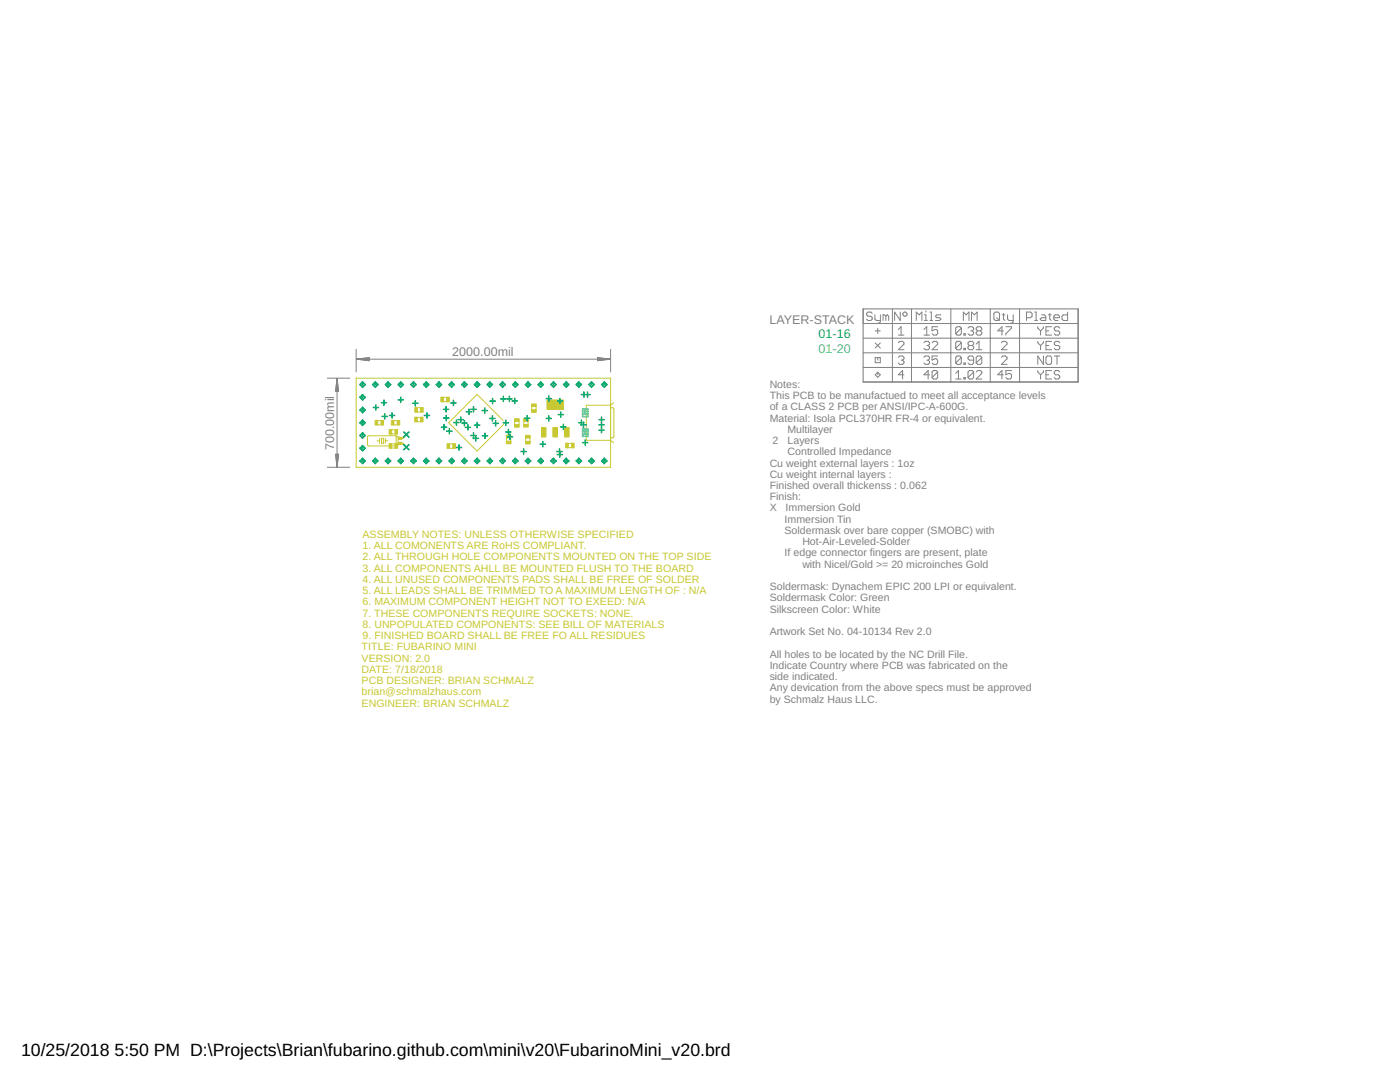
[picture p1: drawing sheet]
<svg xmlns="http://www.w3.org/2000/svg" width="279mm" height="216mm" viewBox="0 0 279 216" stroke-linecap="round" stroke-linejoin="round" font-family="sans-serif">
<g fill="none" stroke="#c8c832" stroke-width=".2">
<path d="M88.5 79.3h.7M73.4 87h5.7v2h-5.6l-.2-.3zM75.2 88h.6M75.4 84.8h.7M75.4 83.9h.7M75.8 87.5v1M76.1 87.5h.4v1h-.4zM76.9 87.5v1M76.9 88h.5M78.1 88.6h.7M78.1 85.7h.7M78.1 86.6h.7"/>
<path d="M78.1 89.4h.7M78.6 83.9h.7M78.6 84.8h.7M79.1 87.1h.3v1.8h-.3M83.2 83.3h.7M83.2 84.1h.7M83.3 81.4h.7M83.3 82.2h.7M88.5 80.1h.7M89.7 89.5h.7M89.7 88.6h.7M100.4 83.9l-5.2-5.2-5.6 5.6 5.6 5.7 5.3-5.3"/>
<path d="M101.1 87.4v.7M101.9 87.4v.7M102.7 84.1v.7M103.6 84.1v.7M104.5 84v.7M104.9 87.4v.7M105.4 84v.7M105.8 87.4v.7M106.1 81.1v.7M107 81.1v.7M113.4 89.3h.7M113.4 88.5h.7"/>
<path d="M117 80.9h4.9v7h-4.9zM121.9 81.4h.4l.2 .2v5.6l-.1 .1-.5 .1"/>
</g>
<g fill="#c8c832" stroke="#c8c832" stroke-width=".2">
<path d="M101 88h1v.5h-1z"/>
<path d="M101 86.9h1v.5h-1z"/>
<path d="M90.4 88.5h.5v1h-.5z"/>
<path d="M89.2 88.5h.5v1h-.5z"/>
<path d="M89.2 79.2h.5v1h-.5z"/>
<path d="M88 79.2h.5v1h-.5z"/>
<path d="M102.7 83.6h.9v.5h-.9z"/>
<path d="M102.7 84.7h.9v.5h-.9z"/>
<path d="M104.5 83.5h.9v.6h-.9z"/>
<path d="M104.5 84.7h.9v.5h-.9z"/>
<path d="M104.9 88.1h.9v.5h-.9z"/>
<path d="M104.9 86.9h.9v.5h-.9z"/>
<path d="M76 83.9h.5v.9h-.5z"/>
<path d="M74.9 83.9h.5v.9h-.5z"/>
<path d="M106.1 81.8h.9v.5h-.9z"/>
<path d="M106.1 80.6h.9v.5h-.9z"/>
<path d="M114.1 88.4h.5v1h-.5z"/>
<path d="M112.9 88.4h.5v1h-.5z"/>
<path d="M82.8 81.3h.5v1h-.5z"/>
<path d="M83.9 81.3h.6v1h-.6z"/>
<path d="M82.8 83.2h.5v1h-.5z"/>
<path d="M83.9 83.2h.5v1h-.5z"/>
<path d="M79.5 87.2h.6v.5h-.6z"/>
<path d="M79.5 88.3h.6v.4h-.6z"/>
<path d="M77.7 85.7h.5v.9h-.5z"/>
<path d="M78.8 85.7h.5v.9h-.5z"/>
<path d="M77.7 88.5h.5v1h-.5z"/>
<path d="M78.8 88.5h.5v1h-.5z"/>
<path d="M107.7 76.5h.5v.5h-.5z"/>
<path d="M110.2 76.5h.5v.5h-.5z"/>
<path d="M112.7 76.5h.5v.5h-.5z"/>
<path d="M115.3 76.5h.5v.5h-.5z"/>
<path d="M117.8 76.5h.5v.5h-.5z"/>
<path d="M120.3 76.5h.5v.5h-.5z"/>
<path d="M89.9 76.5h.5v.5h-.5z"/>
<path d="M92.4 76.5h.5v.5h-.5z"/>
<path d="M95 76.5h.5v.5h-.5z"/>
<path d="M97.5 76.5h.5v.5h-.5z"/>
<path d="M100 76.5h.5v.5h-.5z"/>
<path d="M102.6 76.5h.5v.5h-.5z"/>
<path d="M105.1 76.5h.5v.5h-.5z"/>
<path d="M87.3 76.5h.5v.5h-.5z"/>
<path d="M84.8 76.5h.5v.5h-.5z"/>
<path d="M82.3 76.5h.5v.5h-.5z"/>
<path d="M79.7 76.5h.5v.5h-.5z"/>
<path d="M77.2 76.5h.5v.5h-.5z"/>
<path d="M74.6 76.5h.5v.5h-.5z"/>
<path d="M72.1 76.5h.5v.5h-.5z"/>
<path d="M84.8 91.7h.5v.5h-.5z"/>
<path d="M82.3 91.7h.5v.5h-.5z"/>
<path d="M79.7 91.7h.5v.5h-.5z"/>
<path d="M77.2 91.7h.5v.5h-.5z"/>
<path d="M74.6 91.7h.5v.5h-.5z"/>
<path d="M72.1 91.7h.5v.5h-.5z"/>
<path d="M102.6 91.7h.5v.5h-.5z"/>
<path d="M100 91.7h.5v.5h-.5z"/>
<path d="M97.5 91.7h.5v.5h-.5z"/>
<path d="M95 91.7h.5v.5h-.5z"/>
<path d="M92.4 91.7h.5v.5h-.5z"/>
<path d="M89.9 91.7h.5v.5h-.5z"/>
<path d="M87.3 91.7h.5v.5h-.5z"/>
<path d="M105.1 91.7h.5v.5h-.5z"/>
<path d="M107.7 91.7h.5v.5h-.5z"/>
<path d="M110.2 91.7h.5v.5h-.5z"/>
<path d="M112.7 91.7h.5v.5h-.5z"/>
<path d="M115.3 91.7h.5v.5h-.5z"/>
<path d="M117.8 91.7h.5v.5h-.5z"/>
<path d="M120.3 91.7h.5v.5h-.5z"/>
<path d="M72.1 89.2h.5v.5h-.5z"/>
<path d="M72.1 86.6h.5v.5h-.5z"/>
<path d="M72.1 84.1h.5v.5h-.5z"/>
<path d="M72.1 81.6h.5v.5h-.5z"/>
<path d="M72.1 79h.5v.5h-.5z"/>
<path d="M78.1 83.9h.5v.9h-.5z"/>
<path d="M79.3 83.9h.5v.9h-.5z"/>
<path d="M109.2 79.8h3.2v1.9h-3.2z"/>
<path d="M110.4 85.3h.8v1.9h-.8z"/>
<path d="M108.1 85.3h.8v1.9h-.8z"/>
<path d="M112.7 85.3h.8v1.9h-.8z"/>
</g>
<path d="M79.8 88.5h.5M79.9 87.5h.4M80.5 88.6l.6 .6M81.1 86.7l-.6 .6" fill="none" stroke="#c8c832" stroke-width=".42"/>
<path d="M121.9 87.9l.5 .4M122.4 80.4l-.5 .5" fill="none" stroke="#c8c832" stroke-width=".21"/>
<path d="M71.1 75.5h50.8v17.7h-50.8z" fill="none" stroke="#afd134" stroke-width=".2"/>
<g fill="none" stroke="#808080" stroke-width=".2">
<path d="M65.3 75.5h4.5M67.3 75.5v17.7M67.3 75.5l.3 2.6h-.6zM67.3 75.5l-.2 2.6M67.3 75.5l.1 2.6M67.3 75.5l-.3 2.6M67.3 75.5l.2 2.6M71.1 69.7v4.5M71.1 71.7h50.7M71.1 71.7l2.6-.3v.6zM71.1 71.7l2.6 .1M71.1 71.7l2.6 .2"/>
<path d="M73.7 71.5l-2.6 .2M73.7 71.4l-2.6 .3M119.3 71.4l2.5 .3-2.5 .3zM119.3 71.5l2.5 .2M119.3 71.4l2.5 .3M121.8 71.7l-2.5 .1M121.8 71.7l-2.5 .2M121.9 69.7v4.5M172.3 61.6v3h42.9M172.3 67.5h42.9M172.3 70.4h42.9M172.3 73.3h42.9"/>
<path d="M174.1 62.5l-.3-.2h-.6l-.2 .2v.3l.2 .3h.6l.3 .3v.3l-.3 .2h-.6l-.2-.2M174.6 62.8v.9l.3 .2h.8M174.7 66h1M174.7 68.4l1 1M174.7 71.4h1v1h-1zM175.2 65.5v1M175.2 71.4v.5M175.2 74.3v.5M175.2 74.3l.5 .5-.5 .5-.5-.5zM175.7 68.4l-1 1M175.7 62.8v1.4l-.3 .3h-.2M176.8 63.1l-.3-.3h-.3v1.1"/>
<path d="M176.8 63.1v.8M176.8 63.1l.3-.3 .3 .3v.8M178.1 61.6v14.6M179.3 65.7l.5-.5v1.7M179.3 66.9h1.1M179.3 68.4l.3-.3h.5l.3 .3v.3l-1.1 1.1h1.1M179.3 71.3l.3-.3h.5l.3 .3v.3l-.3 .3M179.7 62.3v1.6l-1.2-1.6v1.6M179.8 71.9h.3M180.1 71.9l.3 .2v.3l-.3 .3h-.5l-.3-.3M180.4 74.8h-1.1l.8-.9v1.7M180.5 62.3h.2l.3 .2v.3l-.3 .3h-.2l-.3-.3v-.3z"/>
<path d="M181.9 61.6v14.6M182.9 63.9v-1.6l.5 .5 .6-.5v1.6M184.4 66.9h1.1M184.4 65.7l.6-.5v1.7M184.4 68.4l.3-.3h.5l.3 .3v.3l-.3 .2M184.4 71.3l.3-.3h.5l.3 .3v.3l-.3 .3M184.5 63.9h.6M184.5 62.8h.3v1.1M184.8 62v.3M185 68.9h.2M185 71.9h.2M185.2 68.9l.3 .3v.3l-.3 .3h-.5l-.3-.3"/>
<path d="M185.2 71.9l.3 .2v.3l-.3 .3h-.5l-.3-.3M185.5 74.8h-1.1l.8-.9v1.7M185.6 62.3h.3v1.6M185.6 63.9h.5M186 68.4l.3-.3h.6l.2 .3v.3l-1.1 1.1h1.1M187.1 65.2h-1.1v.8l.6-.3h.3l.2 .3v.6l-.2 .3h-.6l-.3-.3M187.1 71h-1.1v.9l.6-.3h.3l.2 .3v.5l-.2 .3h-.6l-.3-.3M187.1 74.2l-.2-.3h-.6l-.3 .3v1.1M187.1 74.2v1.1l-.2 .3h-.6l-.3-.3M187.1 74.2l-1.1 1.1M187.8 62.8h-.8l-.3 .3 .3 .3h.5l.3 .3-.3 .2h-.8M189.8 61.6v14.6"/>
<path d="M190.7 74.5l.6-.6v1.7M190.7 75.6h1.2M191.9 65.5l-1.2 1.1M191.9 65.5v1.1l-.3 .3h-.6l-.3-.3M191.9 71.3l-1.2 1.1M191.9 65.5l-.3-.3h-.6l-.3 .3v1.1M191.9 68.4l-.3-.3h-.6l-.3 .3v1.1M191.9 71.3l-.3-.3h-.6l-.3 .3v1.1M191.9 68.4v1.1l-.3 .3h-.6l-.3-.3M191.9 71.3v1.1l-.3 .3h-.6l-.3-.3M191.9 68.4l-1.2 1.1M192.3 63.9v-1.6l.5 .5 .6-.5v1.6"/>
<path d="M192.4 66.6h.3v.3h-.3zM192.4 69.5h.3v.3h-.3zM192.4 72.4h.3v.3h-.3zM192.4 75.3h.3v.3h-.3zM193.2 65.5l.3-.3h.5l.3 .3v.2l-.3 .3M193.5 68.9l-.3-.2v-.3l.3-.3h.5l.3 .3v.3l-.3 .2M193.5 68.9l-.3 .3v.3l.3 .3h.5l.3-.3v-.3l-.3-.3M193.5 68.9h.5M193.7 66h.3M193.9 63.9v-1.6l.6 .5 .5-.5v1.6M194 66l.3 .3v.3l-.3 .3h-.5l-.3-.3M194.3 71.9h-.8l-.3-.3v-.3l.3-.3h.5l.3 .3v1.1l-.3 .3h-.5l-.3-.3"/>
<path d="M194.3 74.2v1.1l-.3 .3h-.5l-.3-.3M194.3 74.2l-.3-.3h-.5l-.3 .3v1.1M194.3 74.2l-1.1 1.1M194.8 74.2l.3-.3h.6l.2 .3v.3l-1.1 1.1h1.1M194.8 69.8h1.1M194.8 68.7l.6-.6v1.7M195.1 66h.6M195.1 66l-.3 .3v.3l.3 .3h.6l.2-.3v-.3l-.2-.3M195.1 66l-.3-.3v-.2l.3-.3h.6l.2 .3v.2l-.2 .3M195.9 71.3v1.1l-.2 .3h-.6l-.3-.3M195.9 71.3l-.2-.3h-.6l-.3 .3v1.1M195.9 71.3l-1.1 1.1"/>
<path d="M197.6 61.6v14.6M198.6 62.3h.6l.3 .2v1.2l-.3 .2h-.6l-.2-.2v-1.2zM198.9 63.4l.6 .5M199.9 68.4l.2-.3h.6l.3 .3v.3l-1.1 1.1h1.1M199.9 71.3l.2-.3h.6l.3 .3v.3l-1.1 1.1h1.1M200 62.8h.6M200.2 66h-1.1l.9-.8v1.7M200.2 74.8h-1.1l.9-.9v1.7M200.3 62.5v1.2l.3 .2M200.7 65.2h1.2v.3l-1.2 1.1v.3M201.1 62.8v.9l.3 .2h.8M201.9 73.9h-1.2v.9l.9-.3 .3 .3v.5l-.3 .3h-.6l-.3-.3"/>
<path d="M202.2 62.8v1.4l-.3 .3h-.3M203.5 61.6v14.6M204.9 63.4h.8l.3-.3v-.6l-.3-.2h-.8v1.6M206.5 62.3h.3v1.6M206.5 63.9h.6M207.1 65.2v.3l.6 .5M207.1 68.1v.3l.6 .5M207.1 73.9v.3l.6 .6M207.7 66v.9M207.7 68.9v.9M207.7 74.8v.8M207.9 62.8h.5l.3 .3v.8h-.8l-.3-.2 .3-.3h.8"/>
<path d="M208.2 71v1.7l-1.1-1.7v1.7M208.2 65.2v.3l-.5 .5M208.2 68.1v.3l-.5 .5M208.2 73.9v.3l-.5 .6M208.7 66h.6M208.7 68.9h.6M208.7 74.8h.6M209 71h.6l.3 .3v1.1l-.3 .3h-.6l-.3-.3v-1.1zM209.2 62.8h.6M209.5 62.5v1.2l.3 .2M209.9 65.2h-1.2v1.7h1.2M209.9 68.1h-1.2v1.7h1.2"/>
<path d="M209.9 73.9h-1.2v1.7h1.2M210.3 63.4h1.1v-.3l-.3-.3h-.5l-.3 .3v.6l.3 .2h.5M210.4 71h1.1M210.9 71v1.7M211.5 65.5l-.3-.3h-.5l-.3 .3v.2l.3 .3h.5l.3 .3v.3l-.3 .3h-.5l-.3-.3M211.5 68.4l-.3-.3h-.5l-.3 .3v.3l.3 .2h.5l.3 .3v.3l-.3 .3h-.5l-.3-.3M211.5 74.2l-.3-.3h-.5l-.3 .3v.3l.3 .3h.5l.3 .3v.2l-.3 .3h-.5l-.3-.3M213.1 62.3v1.6h-.9l-.3-.2v-.6l.3-.3h.9M215.2 61.6v14.6h-42.9M65.3 93.2h4.5M67 90.6h.6l-.3 2.6zM67 90.6l.3 2.6"/>
<path d="M67.1 90.6l.2 2.6M67.4 90.6l-.1 2.6M67.5 90.6l-.2 2.6"/>
</g>
<path d="M172.3 61.6h42.9v14.6h-42.9z" fill="none" stroke="#808080" stroke-width=".21"/>
<g fill="#0dab76" stroke="#0dab76" stroke-width=".2">
<path d="M116.5 78.2h.1v1.1z"/>
<path d="M116.4 84.2h.1v1.1z"/>
<path d="M115.9 84.7l1.1 .1z"/>
<path d="M94.9 86.9h.1v1.1z"/>
<path d="M94.4 87.4l1.1 .1z"/>
<path d="M111.7 90.1l.1 1.2z"/>
<path d="M111.2 90.7h1.1z"/>
<path d="M79.9 79.2h.1v1.1z"/>
<path d="M79.4 79.8h1.1z"/>
<path d="M96.7 81.4h.1v1.1z"/>
<path d="M96.2 81.9l1.1 .1z"/>
<path d="M104.5 89.6h.1l-.1 1.1z"/>
<path d="M103.9 90.1h1.2z"/>
<path d="M95.2 84.3h.1l-.1 1.1z"/>
<path d="M94.7 84.8l1.1 .1z"/>
<path d="M90.4 79.9h.2l-.1 1.1z"/>
<path d="M89.9 80.4h1.2z"/>
<path d="M91.5 88.8h.2l-.1 1.1z"/>
<path d="M91 89.3h1.2z"/>
<path d="M105.2 82.9h.1l-.1 1.1z"/>
<path d="M104.6 83.4l1.2 .1z"/>
<path d="M100.9 83.8l.1 1.1z"/>
<path d="M100.4 84.3l1.1 .1z"/>
<path d="M116.7 87.8h.1v1.1z"/>
<path d="M116.2 88.3h1.1z"/>
<path d="M98.3 79.5h.1l-.1 1.1z"/>
<path d="M97.8 80l1.1 .1h-1.1z"/>
<path d="M76.7 82.5h.1v1.2z"/>
<path d="M76.2 83.1h1.1z"/>
<path d="M111.7 79.5h.1v1.1z"/>
<path d="M111.2 80l1.1 .1z"/>
<path d="M111.9 82.2h.1v1.1z"/>
<path d="M111.4 82.7l1.1 .1z"/>
<path d="M109.5 79h.1v1.1z"/>
<path d="M109 79.5l1.1 .1z"/>
<path d="M109.5 83h.1v1.1z"/>
<path d="M109 83.5h1.1z"/>
<path d="M96.7 86.4h.1v1.1z"/>
<path d="M96.2 86.9l1.1 .1z"/>
<path d="M117.2 78.2h.1v1.1z"/>
<path d="M116 78.7l1.8 .1z"/>
<path d="M116 83.8h.1v1.1z"/>
<path d="M115.5 84.3l1.1 .1z"/>
<path d="M119.5 84.7l1.1 .1z"/>
<path d="M101.7 86.6h.1v1.1z"/>
<path d="M101.2 87.1l1.1 .1z"/>
<path d="M112.4 84.6h.1v1.1z"/>
<path d="M111.9 85.1l1.1 .1h-1.1z"/>
<path d="M120 85.3h.1v1.1z"/>
<path d="M119.5 85.8l1.1 .1z"/>
<path d="M101.4 85.7h.1v1.1z"/>
<path d="M100.9 86.2h1.1z"/>
<path d="M89 81.1h.1l-.1 1.1z"/>
<path d="M88.5 81.6l1.1 .1z"/>
<path d="M82.8 79.9l.1 1.1z"/>
<path d="M82.3 80.4l1.1 .1z"/>
<path d="M85.2 82.4h.1l-.1 1.1z"/>
<path d="M84.7 82.8l1.1 .1-1.1 .1z"/>
<path d="M76.6 79.8h.1v1.1z"/>
<path d="M76.1 80.3l1.1 .1h-1.1z"/>
<path d="M89.6 85.5h.1v1.1z"/>
<path d="M89.1 86l1.1 .1z"/>
<path d="M101.6 79.1h.1v1.1z"/>
<path d="M101.1 79.6h1.1z"/>
<path d="M75 80.8h.1l-.1 1.1z"/>
<path d="M74.5 81.3h1.1l-1.1 .1z"/>
<path d="M78.2 82.4h.1v1.1z"/>
<path d="M77.7 82.9h1.1z"/>
<path d="M89 82.9h.1v1.1z"/>
<path d="M88.5 83.4h1.1z"/>
<path d="M91 83.8h.1v1.1z"/>
<path d="M90.5 84.3h1.2z"/>
<path d="M102.7 79.5h.1v1.1z"/>
<path d="M102.2 80h1.1z"/>
<path d="M94.4 81.1h.2l-.1 1.1z"/>
<path d="M93.9 81.6l1.2 .1z"/>
<path d="M93.5 81.6h.1v1.1z"/>
<path d="M93 82.1l1.1 .1h-1.1z"/>
<path d="M88.6 84.7h.1l-.1 1.1z"/>
<path d="M88.1 85.2l1.1 .1z"/>
<path d="M98.9 83.9h.1v1.1z"/>
<path d="M98.4 84.4l1.1 .1z"/>
<path d="M100.4 79.1h.1v1.1z"/>
<path d="M99.9 79.6h1.1z"/>
<path d="M98.2 83h.1v1.1z"/>
<path d="M97.7 83.5h1.1z"/>
<path d="M91.9 83.2h.1v1.1z"/>
<path d="M91.4 83.7l1.1 .1z"/>
<path d="M92.6 83.9h.1v1.1z"/>
<path d="M92.1 84.4l1.1 .1z"/>
<path d="M93.3 84.7h.1v1.1z"/>
<path d="M92.8 85.2l1.1 .1h-1.1z"/>
<path d="M108.3 88.1l.1 1.1z"/>
<path d="M107.8 88.6l1.1 .1z"/>
<path d="M120 83.2h.1v2.1z"/>
<path d="M119.5 83.7l1.1 .1z"/>
<path d="M94.5 86.3v1.2z"/>
<path d="M93.9 86.9h1.2z"/>
<path d="M111.6 89.6h.1v1.1z"/>
<path d="M111.1 90.1h1.1z"/>
<path d="M80.5 88.7l1.2 1.1z"/>
<path d="M80.5 89.7l1.2-1-1.1 1.1z"/>
<path d="M80.5 86.2l1.2 1z"/>
<path d="M80.5 87.2l1.2-1-1.1 1.1z"/>
<path d="M72.3 78.7l.1 .6z"/>
<path d="M72.3 78.7l.6 .6z"/>
<path d="M72.3 79.8l.6-.6-.5 .6z"/>
<path d="M71.8 79.2l.6 .6z"/>
<path d="M72.3 78.7l.1 .1-.6 .5z"/>
<path d="M72.3 81.3l.1 .6z"/>
<path d="M72.3 81.3l.6 .6z"/>
<path d="M72.3 82.3l.6-.5-.5 .6z"/>
<path d="M71.8 81.8l.6 .6z"/>
<path d="M72.3 81.3h.1l-.6 .6z"/>
<path d="M72.3 83.8l.1 .6z"/>
<path d="M72.3 83.8l.6 .6z"/>
<path d="M72.3 84.8l.6-.5-.5 .6z"/>
<path d="M71.8 84.3l.6 .6z"/>
<path d="M72.3 83.8l.1 .1-.6 .5z"/>
<path d="M72.3 86.3l.1 .7z"/>
<path d="M72.3 86.3l.6 .7z"/>
<path d="M72.3 87.4l.6-.5-.5 .6z"/>
<path d="M71.8 86.9l.6 .5z"/>
<path d="M72.3 86.3l.1 .1-.6 .6z"/>
<path d="M72.3 88.9l.1 .6z"/>
<path d="M72.3 88.9l.6 .6z"/>
<path d="M72.3 89.9l.6-.5-.5 .6z"/>
<path d="M71.8 89.4l.6 .6z"/>
<path d="M72.3 88.9l.1 .1-.6 .5z"/>
<path d="M120.5 76.2h.1v.6z"/>
<path d="M120.5 76.2l.7 .6z"/>
<path d="M120.5 77.2l.7-.5-.6 .6z"/>
<path d="M120 76.7l.6 .6z"/>
<path d="M120.6 76.2v.1l-.5 .5z"/>
<path d="M118 76.2h.1v.6z"/>
<path d="M118 76.2l.6 .6z"/>
<path d="M118 77.2l.6-.5-.5 .6z"/>
<path d="M117.5 76.7l.6 .6z"/>
<path d="M118 76.2l.1 .1-.6 .5z"/>
<path d="M115.5 76.2h.1l-.1 .6z"/>
<path d="M115.5 76.2l.6 .6z"/>
<path d="M115.5 77.2l.6-.5-.6 .6z"/>
<path d="M115 76.7l.6 .6z"/>
<path d="M115.5 76.2l.1 .1-.6 .5z"/>
<path d="M113 76.2v.6z"/>
<path d="M113 76.2l.5 .6z"/>
<path d="M112.9 77.2l.7-.5-.6 .6z"/>
<path d="M112.4 76.7l.7 .6z"/>
<path d="M113 76.2l.1 .1-.6 .5z"/>
<path d="M110.4 76.2l.1 .6z"/>
<path d="M110.4 76.2l.6 .6z"/>
<path d="M110.4 77.2l.6-.5-.5 .6z"/>
<path d="M109.9 76.7l.6 .6z"/>
<path d="M110.4 76.2l.1 .1-.6 .5z"/>
<path d="M107.9 76.2v.6z"/>
<path d="M107.9 76.2l.6 .6z"/>
<path d="M107.9 77.2l.6-.5-.6 .6z"/>
<path d="M107.4 76.7l.6 .6z"/>
<path d="M107.9 76.2l.1 .1-.6 .5z"/>
<path d="M105.3 76.2l.1 .6z"/>
<path d="M105.3 76.2l.6 .6z"/>
<path d="M105.3 77.2l.6-.5-.5 .6z"/>
<path d="M104.8 76.7l.6 .6z"/>
<path d="M105.3 76.2l.1 .1-.6 .5z"/>
<path d="M102.8 76.2l.1 .6z"/>
<path d="M102.8 76.2l.6 .6z"/>
<path d="M102.8 77.2l.6-.5-.5 .6z"/>
<path d="M102.3 76.7l.6 .6z"/>
<path d="M102.8 76.2l.1 .1-.6 .5z"/>
<path d="M100.3 76.2v.6z"/>
<path d="M100.3 76.2l.5 .6z"/>
<path d="M100.2 77.2l.7-.5-.6 .6z"/>
<path d="M99.7 76.7l.7 .6z"/>
<path d="M100.3 76.2l.1 .1-.6 .5z"/>
<path d="M97.7 76.2l.1 .6z"/>
<path d="M97.7 76.2l.6 .6z"/>
<path d="M97.7 77.2l.6-.5-.5 .6z"/>
<path d="M97.2 76.7l.6 .6z"/>
<path d="M97.7 76.2l.1 .1-.6 .5z"/>
<path d="M95.2 76.2v.6z"/>
<path d="M95.2 76.2l.6 .6z"/>
<path d="M95.2 77.2l.6-.5-.6 .6z"/>
<path d="M94.7 76.7l.6 .6z"/>
<path d="M95.2 76.2l.1 .1-.6 .5z"/>
<path d="M92.6 76.2l.1 .6z"/>
<path d="M92.6 76.2l.6 .6z"/>
<path d="M92.6 77.2l.6-.5-.5 .6z"/>
<path d="M92.1 76.7l.6 .6z"/>
<path d="M92.6 76.2l.1 .1-.6 .5z"/>
<path d="M90.1 76.2l.1 .6z"/>
<path d="M90.1 76.2l.6 .6z"/>
<path d="M90.1 77.2l.6-.5-.5 .6z"/>
<path d="M89.6 76.7l.6 .6z"/>
<path d="M90.1 76.2l.1 .1-.6 .5z"/>
<path d="M87.6 76.2v.6z"/>
<path d="M87.6 76.2l.5 .6z"/>
<path d="M87.5 77.2l.7-.5-.6 .6z"/>
<path d="M87 76.7l.7 .6z"/>
<path d="M87.6 76.2l.1 .1-.6 .5z"/>
<path d="M85 76.2l.1 .6z"/>
<path d="M85 76.2l.6 .6z"/>
<path d="M85 77.2l.6-.5-.5 .6z"/>
<path d="M84.5 76.7l.6 .6z"/>
<path d="M85 76.2l.1 .1-.6 .5z"/>
<path d="M82.5 76.2v.6z"/>
<path d="M82.5 76.2l.6 .6z"/>
<path d="M82.5 77.2l.6-.5-.6 .6z"/>
<path d="M82 76.7l.6 .6z"/>
<path d="M82.5 76.2l.1 .1-.6 .5z"/>
<path d="M79.9 76.2l.1 .6z"/>
<path d="M79.9 76.2l.6 .6z"/>
<path d="M79.9 77.2l.6-.5-.5 .6z"/>
<path d="M79.4 76.7l.6 .6z"/>
<path d="M79.9 76.2l.1 .1-.6 .5z"/>
<path d="M77.4 76.2l.1 .6z"/>
<path d="M77.4 76.2l.6 .6z"/>
<path d="M77.4 77.2l.6-.5-.5 .6z"/>
<path d="M76.9 76.7l.6 .6z"/>
<path d="M77.4 76.2l.1 .1-.6 .5z"/>
<path d="M74.9 76.2v.6z"/>
<path d="M74.9 76.2l.5 .6z"/>
<path d="M74.8 77.2l.7-.5-.6 .6z"/>
<path d="M74.3 76.7l.7 .6z"/>
<path d="M74.9 76.2l.1 .1-.6 .5z"/>
<path d="M72.3 76.2l.1 .6z"/>
<path d="M72.3 76.2l.6 .6z"/>
<path d="M72.3 77.2l.6-.5-.5 .6z"/>
<path d="M71.8 76.7l.6 .6z"/>
<path d="M72.3 76.2l.1 .1-.6 .5z"/>
<path d="M72.3 91.4l.1 .6z"/>
<path d="M72.3 91.4l.6 .6z"/>
<path d="M72.3 92.5l.6-.6-.5 .6z"/>
<path d="M71.8 91.9l.6 .6z"/>
<path d="M72.3 91.4l.1 .1-.6 .5z"/>
<path d="M74.9 91.4v.6z"/>
<path d="M74.9 91.4l.5 .6z"/>
<path d="M74.8 92.5l.7-.6-.6 .6z"/>
<path d="M74.3 91.9l.7 .6z"/>
<path d="M74.9 91.4l.1 .1-.6 .5z"/>
<path d="M77.4 91.4l.1 .6z"/>
<path d="M77.4 91.4l.6 .6z"/>
<path d="M77.4 92.5l.6-.6-.5 .6z"/>
<path d="M76.9 91.9l.6 .6z"/>
<path d="M77.4 91.4l.1 .1-.6 .5z"/>
<path d="M79.9 91.4l.1 .6z"/>
<path d="M79.9 91.4l.6 .6z"/>
<path d="M79.9 92.5l.6-.6-.5 .6z"/>
<path d="M79.4 91.9l.6 .6z"/>
<path d="M79.9 91.4l.1 .1-.6 .5z"/>
<path d="M82.5 91.4v.6z"/>
<path d="M82.5 91.4l.6 .6z"/>
<path d="M82.5 92.5l.6-.6-.6 .6z"/>
<path d="M82 91.9l.6 .6z"/>
<path d="M82.5 91.4l.1 .1-.6 .5z"/>
<path d="M85 91.4l.1 .6z"/>
<path d="M85 91.4l.6 .6z"/>
<path d="M85 92.5l.6-.6-.5 .6z"/>
<path d="M84.5 91.9l.6 .6z"/>
<path d="M85 91.4l.1 .1-.6 .5z"/>
<path d="M87.6 91.4v.6z"/>
<path d="M87.6 91.4l.5 .6z"/>
<path d="M87.5 92.5l.7-.6-.6 .6z"/>
<path d="M87 91.9l.7 .6z"/>
<path d="M87.6 91.4l.1 .1-.6 .5z"/>
<path d="M90.1 91.4l.1 .6z"/>
<path d="M90.1 91.4l.6 .6z"/>
<path d="M90.1 92.5l.6-.6-.5 .6z"/>
<path d="M89.6 91.9l.6 .6z"/>
<path d="M90.1 91.4l.1 .1-.6 .5z"/>
<path d="M92.6 91.4l.1 .6z"/>
<path d="M92.6 91.4l.6 .6z"/>
<path d="M92.6 92.5l.6-.6-.5 .6z"/>
<path d="M92.1 91.9l.6 .6z"/>
<path d="M92.6 91.4l.1 .1-.6 .5z"/>
<path d="M95.2 91.4v.6z"/>
<path d="M95.2 91.4l.6 .6z"/>
<path d="M95.2 92.5l.6-.6-.6 .6z"/>
<path d="M94.7 91.9l.6 .6z"/>
<path d="M95.2 91.4l.1 .1-.6 .5z"/>
<path d="M97.7 91.4l.1 .6z"/>
<path d="M97.7 91.4l.6 .6z"/>
<path d="M97.7 92.5l.6-.6-.5 .6z"/>
<path d="M97.2 91.9l.6 .6z"/>
<path d="M97.7 91.4l.1 .1-.6 .5z"/>
<path d="M100.3 91.4v.6z"/>
<path d="M100.3 91.4l.5 .6z"/>
<path d="M100.2 92.5l.7-.6-.6 .6z"/>
<path d="M99.7 91.9l.7 .6z"/>
<path d="M100.3 91.4l.1 .1-.6 .5z"/>
<path d="M102.8 91.4l.1 .6z"/>
<path d="M102.8 91.4l.6 .6z"/>
<path d="M102.8 92.5l.6-.6-.5 .6z"/>
<path d="M102.3 91.9l.6 .6z"/>
<path d="M102.8 91.4l.1 .1-.6 .5z"/>
<path d="M105.3 91.4l.1 .6z"/>
<path d="M105.3 91.4l.6 .6z"/>
<path d="M105.3 92.5l.6-.6-.5 .6z"/>
<path d="M104.8 91.9l.6 .6z"/>
<path d="M105.3 91.4l.1 .1-.6 .5z"/>
<path d="M107.9 91.4v.6z"/>
<path d="M107.9 91.4l.6 .6z"/>
<path d="M107.9 92.5l.6-.6-.6 .6z"/>
<path d="M107.4 91.9l.6 .6z"/>
<path d="M107.9 91.4l.1 .1-.6 .5z"/>
<path d="M110.4 91.4l.1 .6z"/>
<path d="M110.4 91.4l.6 .6z"/>
<path d="M110.4 92.5l.6-.6-.5 .6z"/>
<path d="M109.9 91.9l.6 .6z"/>
<path d="M110.4 91.4l.1 .1-.6 .5z"/>
<path d="M113 91.4v.6z"/>
<path d="M113 91.4l.5 .6z"/>
<path d="M112.9 92.5l.7-.6-.6 .6z"/>
<path d="M112.4 91.9l.7 .6z"/>
<path d="M113 91.4l.1 .1-.6 .5z"/>
<path d="M115.5 91.4h.1l-.1 .6z"/>
<path d="M115.5 91.4l.6 .6z"/>
<path d="M115.5 92.5l.6-.6-.6 .6z"/>
<path d="M115 91.9l.6 .6z"/>
<path d="M115.5 91.4l.1 .1-.6 .5z"/>
<path d="M118 91.4h.1v.6z"/>
<path d="M118 91.4l.6 .6z"/>
<path d="M118 92.5l.6-.6-.5 .6z"/>
<path d="M117.5 91.9l.6 .6z"/>
<path d="M118 91.4l.1 .1-.6 .5z"/>
<path d="M120.5 91.4h.1v.6z"/>
<path d="M120.5 91.4l.7 .6z"/>
<path d="M120.5 92.5l.7-.6-.6 .6z"/>
<path d="M120 91.9l.6 .6z"/>
<path d="M120.6 91.4v.1l-.5 .5z"/>
</g>
<g fill="#32c8c8" stroke="#32c8c8" stroke-width=".2">
<path d="M116.7 86h.1v.6z"/>
<path d="M116.7 86l.6 .1z"/>
<path d="M117.2 86h.1v.7z"/>
<path d="M117.2 86.6h.1v.5z"/>
<path d="M116.2 87l1.1 .1z"/>
<path d="M116.2 86.6l.1 .5z"/>
<path d="M116.2 86h.1v.7z"/>
<path d="M116.2 86l.6 .1z"/>
<path d="M116.7 81.6h.1v.6z"/>
<path d="M116.7 81.6l.6 .1z"/>
<path d="M117.2 81.6h.1v.6z"/>
<path d="M116.2 82.6l1.1 .1z"/>
<path d="M116.2 81.6h.1v.6z"/>
<path d="M116.2 81.6l.6 .1z"/>
<path d="M117.2 82.6h.1v.6z"/>
<path d="M116.2 82.6h.1v.6z"/>
<path d="M116.7 85.6h.1v.5z"/>
<path d="M116.7 85.6h.6z"/>
<path d="M117.2 85.6h.1v.5z"/>
<path d="M116.2 86.6l1.1 .1h-1.1z"/>
<path d="M116.2 85.6h.1v.5z"/>
<path d="M116.2 85.6h.6z"/>
<path d="M116.7 82.1h.1v.6z"/>
<path d="M116.7 82.1h.6z"/>
<path d="M117.2 82.1h.1v.6z"/>
<path d="M116.2 83.1l1.1 .1h-1.1z"/>
<path d="M116.2 82.1h.1v.6z"/>
<path d="M116.2 82.1h.6z"/>
</g>
<g font-size="3.5">
<text x="4.2" y="210.7">10/25/2018</text>
<text x="22.9" y="210.7">5:50 PM D:\Projects\Brian\fubarino.github.com\mini\v20\FubarinoMini_v20.brd</text>
</g>
<g font-size="2.5" fill="#808080">
<text x="153.6" y="64.6">LAYER-STACK</text>
<text x="90.2" y="71.1">2000.00mil</text>
<text x="66.7" y="89.9" transform="rotate(-90 66.7 89.9)">700.00mil</text>
</g>
<text font-size="2.5" fill="#0dab76" x="163.4" y="67.5">01-16</text>
<text font-size="2.5" fill="#32c8c8" x="163.4" y="70.4">01-20</text>
<g font-size="2.1" fill="#808080">
<text x="153.6" y="77.4">Notes:</text>
<text x="153.6" y="79.6">This PCB to be manufactued to meet all acceptance levels</text>
<text x="153.6" y="81.9">of a CLASS 2 PCB per ANSI/IPC-A-600G.</text>
<text x="153.6" y="84.1">Material: Isola PCL370HR FR-4 or equivalent.</text>
<text x="154.2" y="88.6">2</text>
<text x="157.2" y="86.4">Multilayer</text>
<text x="157.2" y="88.6">Layers</text>
<text x="153.6" y="93.1">Cu weight external layers : 1oz</text>
<text x="153.6" y="95.3">Cu weight internal layers :</text>
<text x="157.2" y="90.8">Controlled Impedance</text>
<text x="153.6" y="97.6">Finished overall thickenss : 0.062</text>
<text x="153.6" y="99.8">Finish:</text>
<text x="153.6" y="102.1">X</text>
<text x="156.6" y="104.3">Immersion Tin</text>
<text x="156.6" y="106.5">Soldermask over bare copper (SMOBC) with</text>
<text x="156.8" y="102.1">Immersion Gold</text>
<text x="156.6" y="111">If edge connector fingers are present, plate</text>
<text x="160.1" y="108.8">Hot-Air-Leveled-Solder</text>
<text x="160.1" y="113.3">with Nicel/Gold &gt;= 20 microinches Gold</text>
<text x="153.6" y="117.8">Soldermask: Dynachem EPIC 200 LPI or equivalent.</text>
<text x="153.6" y="120">Soldermask Color: Green</text>
<text x="153.6" y="122.3">Silkscreen Color: White</text>
<text x="153.6" y="126.7">Artwork Set No. 04-10134 Rev 2.0</text>
<text x="153.6" y="131.2">All holes to be located by the NC Drill File.</text>
<text x="153.6" y="133.5">Indicate Country where PCB was fabricated on the</text>
<text x="153.6" y="135.7">side indicated.</text>
<text x="153.6" y="138">Any devication from the above specs must be approved</text>
<text x="153.6" y="140.2">by Schmalz Haus LLC.</text>
</g>
<g font-size="2.1" fill="#c8c832">
<text x="72.3" y="107.3">ASSEMBLY NOTES: UNLESS OTHERWISE SPECIFIED</text>
<text x="72.3" y="109.6">1. ALL COMONENTS ARE RoHS COMPLIANT.</text>
<text x="72.3" y="111.8">2. ALL THROUGH HOLE COMPONENTS MOUNTED ON THE TOP SIDE</text>
<text x="72.3" y="114">3. ALL COMPONENTS AHLL BE MOUNTED FLUSH TO THE BOARD</text>
<text x="72.3" y="116.3">4. ALL UNUSED COMPONENTS PADS SHALL BE FREE OF SOLDER</text>
<text x="72.3" y="118.5">5. ALL LEADS SHALL BE TRIMMED TO A MAXIMUM LENGTH OF : N/A</text>
<text x="72.3" y="120.8">6. MAXIMUM COMPONENT HEIGHT NOT TO EXEED: N/A</text>
<text x="72.3" y="123">7. THESE COMPONENTS REQUIRE SOCKETS: NONE.</text>
<text x="72.3" y="125.3">8. UNPOPULATED COMPONENTS: SEE BILL OF MATERIALS</text>
<text x="72.2" y="129.8">TITLE: FUBARINO MINI</text>
<text x="72.3" y="127.5">9. FINISHED BOARD SHALL BE FREE FO ALL RESIDUES</text>
<text x="72.2" y="132">VERSION: 2.0</text>
<text x="72.2" y="134.3">DATE: 7/18/2018</text>
<text x="72.2" y="136.5">PCB DESIGNER: BRIAN SCHMALZ</text>
<text x="72.2" y="138.7">brian@schmalzhaus.com</text>
<text x="72.2" y="141">ENGINEER: BRIAN SCHMALZ</text>
</g>
</svg>
